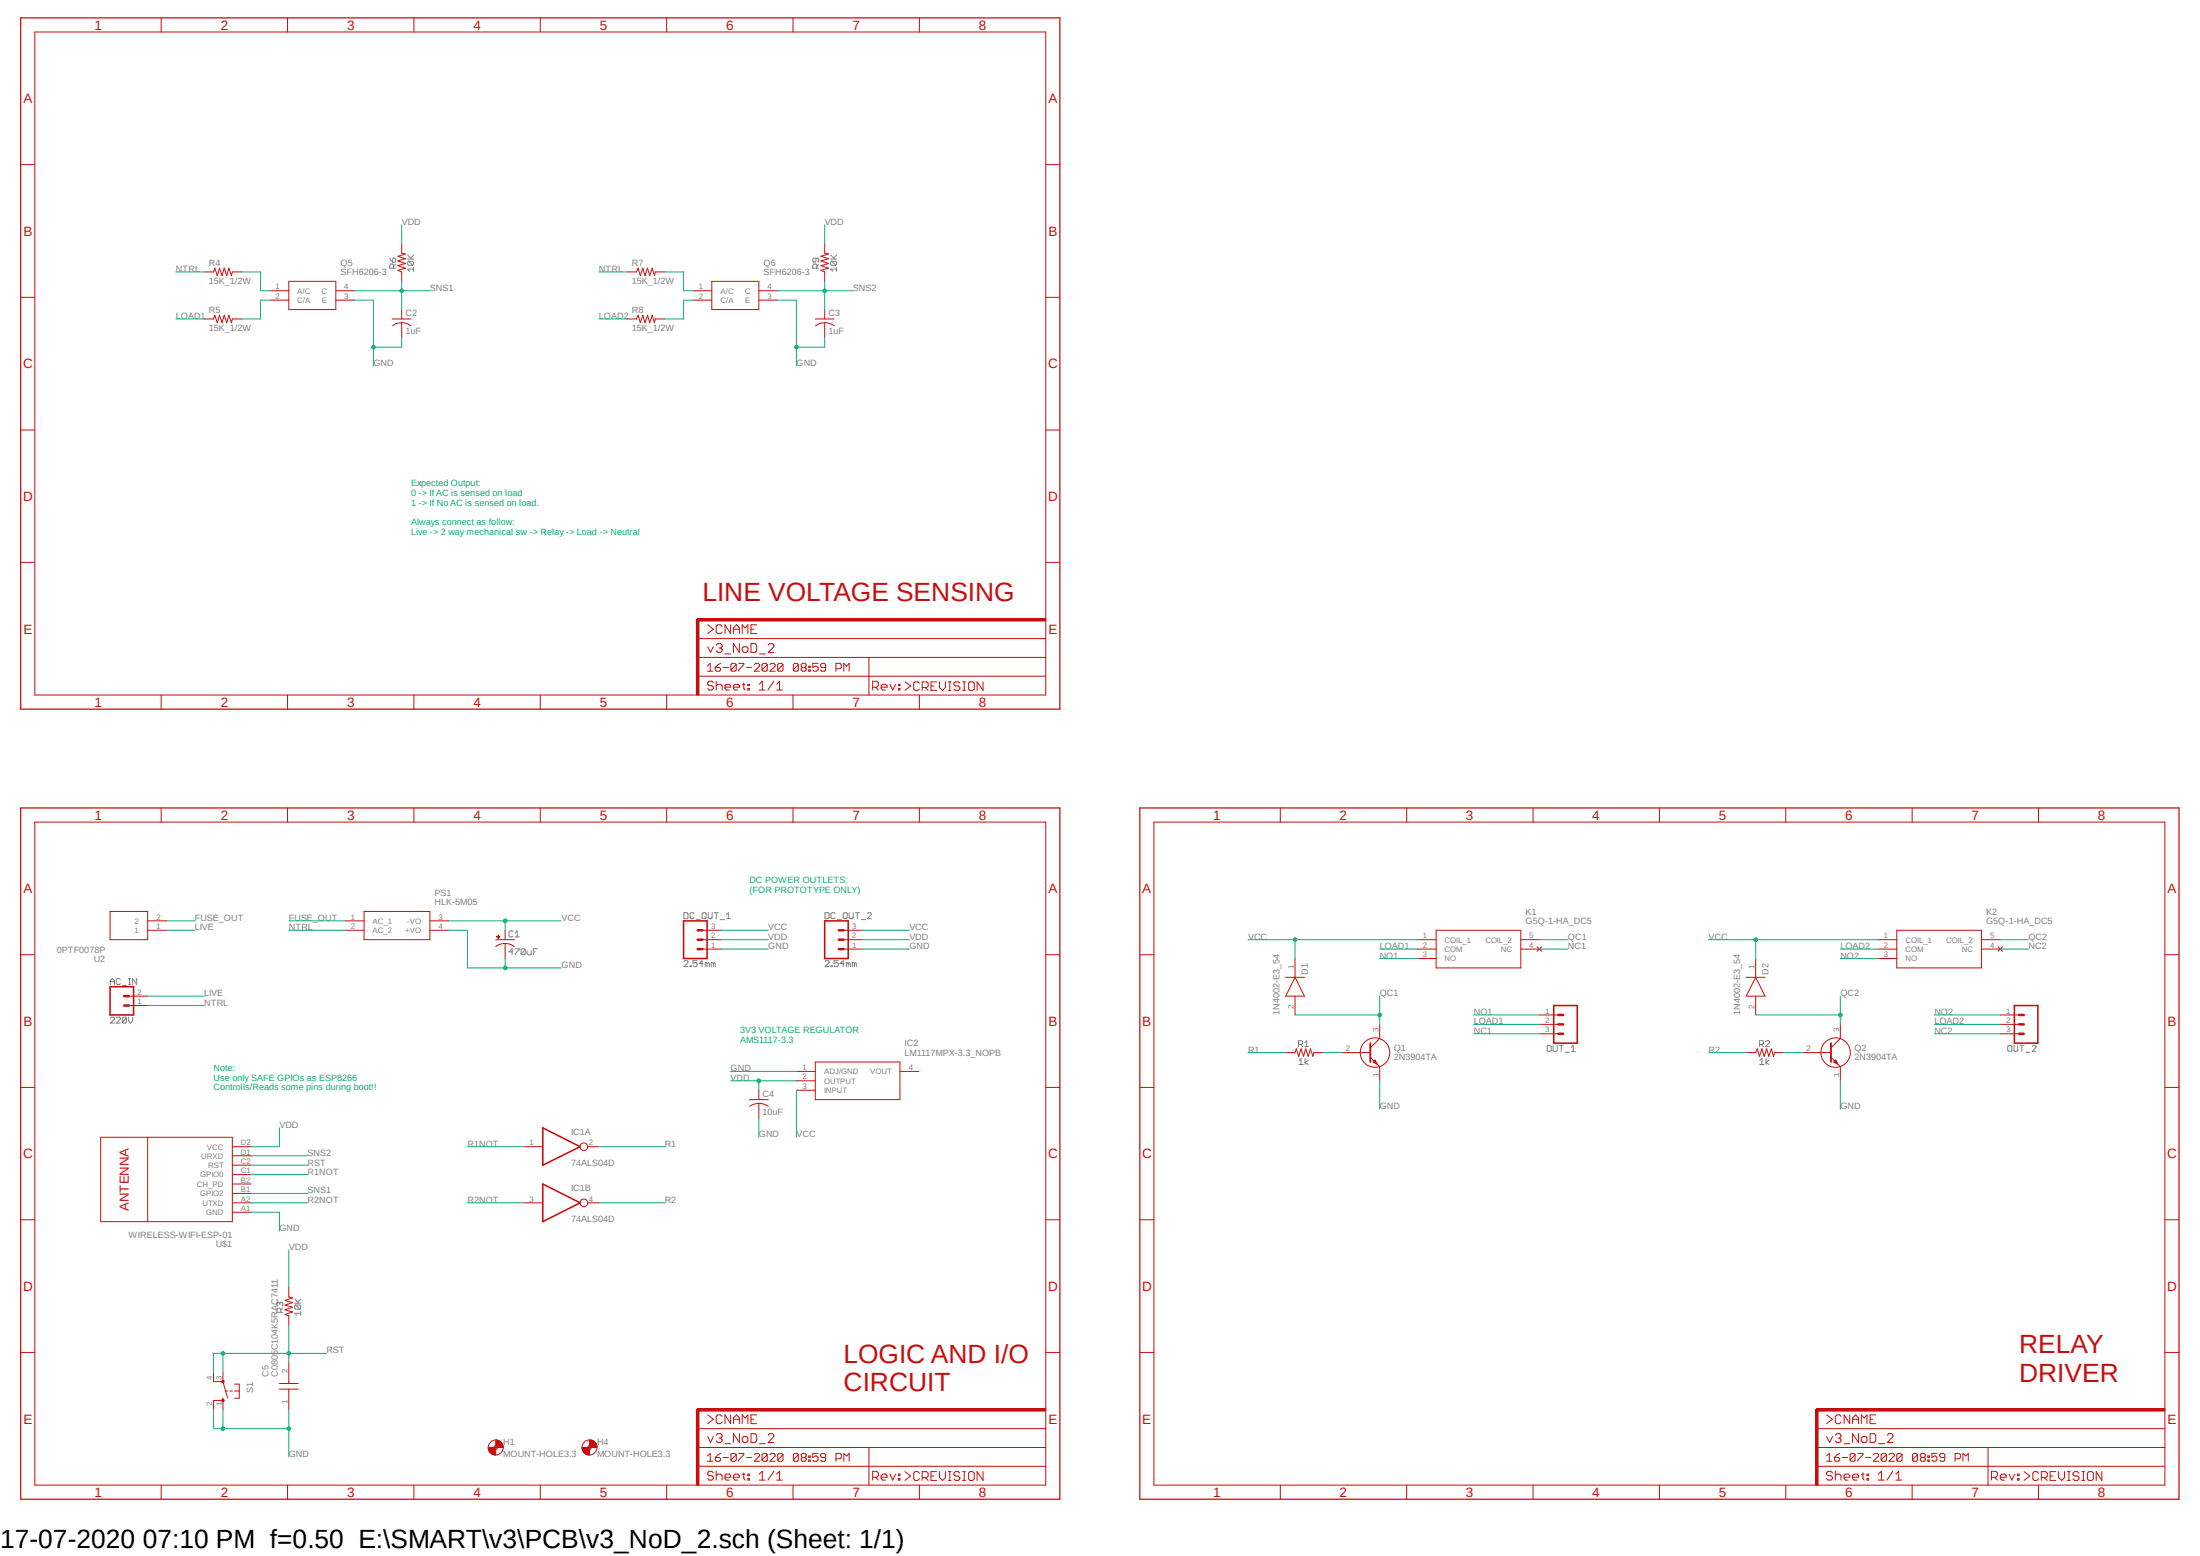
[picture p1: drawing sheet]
<svg xmlns="http://www.w3.org/2000/svg" width="297mm" height="210mm" viewBox="0 0 297 210" stroke-linecap="round" stroke-linejoin="round" font-family="sans-serif">
<path d="M2.6 2.2l291.8 200.4M294.4 2.2l-291.8 200.4" fill="none" stroke="#fff" stroke-width=".14"/>
<g fill="none" stroke="#808080" stroke-width=".14">
<path d="M52.6 34.8l.4 .6M53.1 36.2v-.4l-.1-.2h-.3l-.1 .2v.4h.8M53.1 34.8l.3 .2v.3l-.1 .1h-.3v-.4zM53.4 35.6l-.3 .3M55 35h.8M55 34.4l.5 .6M55.2 35.3h.5l.1 .1v.2l-.1 .2M55.2 35.3l-.2 .1v.2l.2 .2h.5M55.2 35.3l.5 .5M55.8 36.3h-.8l.3 .3M55.8 36.1v.5M55.8 34.4l-.4 .4"/>
<path d="M110.2 34.8v.5l-.2 .1-.3-.1v-.3l.2-.2h.5l.1 .2v.3l-.1 .1M110.3 36.2v-.4l-.1-.2h-.3l-.2 .2v.4h.8M110.5 35.6l-.2 .3M112.1 35h.8M112.1 34.4l.6 .6M112.3 35.3l-.2 .1v.2l.2 .2h.5M112.3 35.3h.5l.1 .1v.2l-.1 .2M112.3 35.3l.5 .5M112.9 36.3h-.8l.3 .3M112.9 36.1v.5M112.9 34.4l-.3 .4M14.9 137.4l.1-.1h.3l.2 .1v.1l-.6 .6h.6"/>
<path d="M14.9 132.9v-.6l.3-.2 .3 .2v.6M14.9 132.5h.6M15.7 137.4l.1-.1h.3l.2 .1v.1l-.6 .6h.6M16.3 132.2l-.2-.1h-.3l-.1 .1v.6l.1 .1h.3l.2-.1M16.5 133h.6M17.1 137.4v.6l-.2 .1h-.2l-.2-.1M17.1 137.4l-.2-.1h-.2l-.2 .1v.6M17.1 137.4l-.6 .6M17.4 137.3v.5l.2 .3 .3-.3v-.5M17.4 132.1h.2M17.4 132.9h.2M17.5 132.1v.8"/>
<path d="M18.5 132.1v.8l-.6-.8v.8M69.3 128.5h-.6l.4-.4v.8M69.3 125.8l-.2-.2h-.2l-.2 .2v.5l.2 .1h.2l.2-.1M69.6 128.1h.5v.1l-.5 .5v.2M69.6 126.4h.5M69.6 125.9l.2-.3v.8M70.9 128.2l-.1-.1h-.3l-.1 .1v.5M70.9 128.2v.5l-.1 .2h-.3l-.1-.2M70.9 128.2l-.5 .5M71.2 128.4v.3l.1 .2h.4v-.5M72 128.5h.3M72.6 128.1h-.6v.8"/>
<path d="M92.3 129.8l.2-.1h.3l.1 .1v.1l-.6 .6h.6M92.3 123.2h.5l.1 .1v.6l-.1 .1h-.5zM93.2 130.3h.1v.2h-.1zM93.7 123.3l-.1-.1h-.3l-.1 .1v.6l.1 .1h.3l.1-.1M94 124.1h.5M94.1 129.7h-.5v.3l.3-.1 .2 .1v.3l-.1 .2h-.3l-.1-.2M94.8 123.3l.1-.1h.3l.1 .1v.6l-.1 .1h-.3l-.1-.1zM94.9 130h-.5l.4-.3v.8M95.5 130l-.3-.1v.6M95.5 130v.5M95.5 130l.1-.1 .2 .1v.5M95.6 123.2v.7l.2 .1h.2l.1-.1v-.7"/>
<path d="M96.3 130l-.3-.1v.6M96.3 130v.5M96.3 130l.1-.1 .2 .1v.5M96.4 123.2h.6M96.7 123.2v.8M97.2 124.1h.6M98.1 124h.5M98.1 123.4l.2-.2v.8M111.4 129.8l.1-.1h.3l.1 .1v.1l-.5 .6h.5M111.4 123.2h.4l.1 .1v.6l-.1 .1h-.4zM112.2 130.3h.2v.2h-.2zM112.7 123.3l-.1-.1h-.2l-.2 .1v.6l.2 .1h.2l.1-.1"/>
<path d="M113 124.1h.6M113.2 129.7h-.6v.3l.3-.1 .3 .1v.3l-.2 .2h-.3l-.1-.2M113.8 123.3l.2-.1h.3l.1 .1v.6l-.1 .1h-.3l-.2-.1zM114 130h-.6l.4-.3v.8M114.5 130l-.2-.1v.6M114.5 130v.5M114.5 130l.1-.1 .2 .1v.5M114.6 123.2v.7l.2 .1h.3l.1-.1v-.7M115.4 130l-.3-.1v.6M115.4 130v.5M115.4 130l.1-.1 .1 .1v.5M115.5 123.2h.5"/>
<path d="M115.7 123.2v.8M116.3 124.1h.5M117.1 123.3l.2-.1h.2l.1 .1v.1l-.5 .6h.5M175.3 141h.4l.2-.2v-.2l-.2-.1h-.4v.8M175.4 143.1l.2-.2v.8M175.4 143.7h.5M175.6 141l.3 .3M176.1 140.7l.3-.2v.8M176.1 141.3h.6M176.2 142.9v.8M176.6 143.1l-.4 .3 .4 .3M209 141.1h.3l.1 .1v.6l-.1 .1h-.3l-.1-.1v-.6z"/>
<path d="M209.7 141.1v.7l.1 .1h.3l.1-.1v-.7M210.5 141.1h.5M210.8 141.1v.8M211.3 142h.6M212.1 141.9h.6M212.1 141.4l.3-.3v.8M237.5 141h.4l.2-.2v-.2l-.2-.1h-.4v.8M237.6 143.7h.5M237.6 143.1l.3-.2v.8M237.8 141l.3 .3M238.3 140.6l.2-.1h.3l.1 .1v.1l-.6 .6h.6M238.4 142.9v.8"/>
<path d="M238.8 143.1l-.4 .3 .4 .3M271.1 141.2l.1-.1h.3l.1 .1v.6l-.1 .1h-.3l-.1-.1zM271.9 141.1v.7l.1 .1h.3l.1-.1v-.7M272.7 141.1h.6M273 141.1v.8M273.5 142h.6M274.4 141.2l.1-.1h.2l.2 .1v.2l-.5 .5h.5M37.8 175.9l-.2-.1-.2 .1v.2l.1 .2M37.8 175.9l.1-.1 .3 .1v.2l-.1 .2M37.8 175.9v.1M37.9 177.1v-.4l-.1-.1h-.3l-.1 .1v.4h.8M38.2 176.6l-.3 .2"/>
<path d="M39.8 175.9h.8M39.8 175.3l.5 .6M39.9 176.1h.6l.1 .2v.3l-.1 .1M39.9 176.1l-.1 .2v.3l.1 .1h.6M39.9 176.1l.6 .6M40.6 177.2h-.8l.2 .3M40.6 177v.5M40.6 175.3l-.4 .5"/>
</g>
<path d="M14.9 133.2h3.1v3.8h-3.1z" fill="none" stroke="#c90d0c" stroke-width=".21"/>
<path d="M141.2 83.7h-47v10.1M16.8 134.5h.6M16.8 135.7h.6M141.2 190.3h-47v10.1M292.3 190.3h-47v10.1" fill="none" stroke="#c90d0c" stroke-width=".34"/>
<g fill="none" stroke="#c90d0c" stroke-width=".14">
<path d="M4.7 4.3h136.5v89.5h-136.5zM21.8 2.4v1.9M38.8 2.4v1.9M55.9 2.4v1.9M72.9 2.4v1.9M90 2.4v1.9M107.1 2.4v1.9M124.1 2.4v1.9M2.8 22.2h1.9M141.2 22.2h1.9M2.8 40.1h1.9M2.8 58h1.9"/>
<path d="M141.2 40.1h1.9M141.2 58h1.9M2.8 75.9h1.9M141.2 75.9h1.9M21.8 93.8v1.9M38.8 93.8v1.9M55.9 93.8v1.9M72.9 93.8v1.9M90 93.8v1.9M94 83.7h.4v10.1h-.4zM94.2 83.5h47v.3h-47zM94.2 91.3h47"/>
<path d="M94.2 88.7h47M94.2 86.2h47M95.5 89.9l.4-.4v1.1M95.5 90.6h.7M95.5 84.3l.8 .6-.8 .6M95.5 87.3l.4 .8 .4-.8M96.3 92.2l-.2-.3h-.4l-.2 .3v.2l.2 .1h.4l.2 .3v.1l-.2 .2h-.4l-.2-.2M96.6 90.1h.5l.2 .2v.1l-.2 .2h-.4l-.1-.2zM96.7 91.9v1.2M96.7 87.1l.2-.2h.4l.2 .2v.2l-.2 .2M96.7 92.5l.2-.1h.4l.2 .1v.6M97.1 87.5h.2"/>
<path d="M97.3 87.5l.2 .2v.1l-.2 .3h-.4l-.2-.3M97.3 89.5l-.4 .2-.3 .4M97.5 84.5l-.2-.2h-.4l-.2 .2v.8l.2 .2h.4l.2-.2M97.6 90.1h.7M97.9 92.8h.7v-.3l-.1-.1h-.5l-.1 .1v.4l.1 .2h.5M97.9 88.3h.7M98.6 84.3v1.2l-.7-1.2v1.2M99 85.5v-.7l.4-.5 .4 .5v.7M99 92.8h.8v-.3l-.2-.1h-.4l-.2 .1v.4l.2 .2h.4M99 84.9h.8M99.4 89.7l-.2-.2h-.4l-.1 .2v.7M99.4 89.7v.7l-.2 .2h-.4l-.1-.2"/>
<path d="M99.4 89.7l-.7 .7M99.7 89.5h.7v.2l-.7 .7v.2M99.8 86.9v1.2l-.8-1.2v1.2M100.2 85.5v-1.2l.4 .5 .4-.5v1.2M100.2 87.5l.2-.2h.4l.2 .2v.3l-.2 .3h-.4l-.2-.3zM100.2 92.4h.4M100.4 92.2v.7l.2 .2M100.8 90.1h.7M101 92.4h.2v.1h-.2zM101 92.9h.2v.2h-.2zM101.4 86.9h.5l.3 .2v.7l-.3 .3h-.5zM101.4 84.9h.4"/>
<path d="M101.9 89.7l.1-.2h.4l.1 .2v.2l-.6 .7h.6M102.2 84.3h-.8v1.2h.8M102.5 92.4l.4-.5v1.2M102.5 93.1h.8M102.5 88.3h.8M103.6 89.7l-.2-.2h-.3l-.2 .2v.7M103.6 89.7v.7l-.2 .2h-.3l-.2-.2M103.6 89.7l-.7 .7M103.7 87.1l.2-.2h.4l.2 .2v.2l-.8 .8h.8M103.9 89.7l.2-.2h.4l.1 .2v.2l-.7 .7h.7M104.5 91.9l-.8 1.2M104.9 92.4l.3-.5v1.2"/>
<path d="M104.9 93.1h.7M105.7 89.7l-.2-.2h-.3l-.2 .2v.7M105.7 89.7v.7l-.2 .2h-.3l-.2-.2M105.7 89.7l-.7 .7M107.1 93.8v1.9M107.8 89.7l-.2-.2h-.3l-.2 .2v.7M107.8 89.7v.7l-.2 .2h-.3l-.2-.2M107.8 89.7l-.7 .7M108.3 90.1l-.1-.2v-.2l.1-.2h.4l.1 .2v.2l-.1 .2M108.3 90.1l-.1 .2v.1l.1 .2h.4l.1-.2v-.1l-.1-.2M108.3 90.1h.4M109.2 89.9h.2v.2h-.2z"/>
<path d="M109.2 90.4h.2v.2h-.2zM110.4 89.5h-.7v.6l.4-.2h.1l.2 .2v.3l-.2 .2h-.3l-.2-.2M111.5 90.1h-.5l-.2-.2v-.2l.2-.2h.3l.2 .2v.7l-.2 .2h-.3l-.2-.2M112.9 90.3h.5l.2-.2v-.4l-.2-.2h-.5v1.1M113.9 90.6v-1.1l.4 .4 .3-.4v1.1M117.3 88.7v5.2M117.8 92.8h.6l.2-.3v-.3l-.2-.3h-.6v1.2M118.2 92.8l.4 .3M119 92.8h.8v-.3l-.3-.1h-.3l-.2 .1v.4l.2 .2h.3M120.1 92.4l.4 .7 .4-.7M121.3 92.4h.2v.1h-.2zM121.3 92.9h.2v.2h-.2z"/>
<path d="M122.2 92l.7 .6-.7 .6M124.1 92.2l-.2-.2h-.4l-.1 .2v.8l.1 .2h.4l.2-.2M124.1 93.8v1.9M124.5 92.8h.6l.2-.2v-.4l-.2-.2h-.6v1.2M124.9 92.8l.4 .4M125.7 92.6h.4M126.4 92h-.7v1.2h.7M126.8 92v.8l.5 .4 .3-.4v-.8M128 92h.4M128 93.2h.4M128.2 92v1.2M129.6 92.2l-.2-.2h-.4l-.2 .2v.2l.2 .2h.4l.2 .2v.2l-.2 .2h-.4l-.2-.2"/>
<path d="M130 92h.3M130 93.2h.3M130.2 92v1.2M130.8 92.2l.1-.2h.4l.2 .2v.8l-.2 .2h-.4l-.1-.2zM132.7 92v1.2l-.8-1.2v1.2M4.7 111h136.5v89.4h-136.5zM21.8 109.1v1.9M38.8 109.1v1.9M55.9 109.1v1.9M72.9 109.1v1.9M90 109.1v1.9M107.1 109.1v1.9"/>
<path d="M124.1 109.1v1.9M155.8 111h136.5v89.4h-136.5zM172.8 109.1v1.9M189.9 109.1v1.9M207 109.1v1.9M224 109.1v1.9M241.1 109.1v1.9M258.1 109.1v1.9M275.2 109.1v1.9M2.8 128.9h1.9M17.4 135.7h2.5M17.4 134.5h2.5"/>
<path d="M141.2 128.9h1.9M153.9 128.9h1.9M292.3 128.9h1.9M2.8 146.8h1.9M141.2 146.8h1.9M153.9 146.8h1.9M292.3 146.8h1.9M2.8 164.6h1.9M141.2 164.6h1.9M153.9 164.6h1.9M292.3 164.6h1.9M2.8 182.5h1.9"/>
<path d="M94 190.3h.4v10.1h-.4zM94.2 190.1h47v.4h-47zM94.2 197.9h47M94.2 195.4h47M94.2 192.8h47M95.5 196.5l.4-.3v1M95.5 197.2h.7M95.5 191l.8 .6-.8 .6M95.5 193.9l.4 .8 .4-.8M96.3 198.8l-.2-.2h-.4l-.2 .2v.2l.2 .2h.4l.2 .2v.2l-.2 .2h-.4l-.2-.2M96.6 196.7h.5l.2 .2v.2l-.2 .1h-.4l-.1-.1zM96.7 199.2l.2-.2h.4l.2 .2v.6"/>
<path d="M96.7 198.6v1.2M96.7 193.7l.2-.2h.4l.2 .2v.2l-.2 .2M97.1 194.1h.2M97.3 194.1l.2 .2v.2l-.2 .2h-.4l-.2-.2M97.3 196.2l-.4 .1-.3 .4M97.5 191.2l-.2-.2h-.4l-.2 .2v.7l.2 .3h.4l.2-.3M97.6 196.7h.7M97.9 199.4h.7v-.2l-.1-.2h-.5l-.1 .2v.4l.1 .2h.5M97.9 194.9h.7M98.6 191v1.2l-.7-1.2v1.2M99 199.4h.8v-.2l-.2-.2h-.4l-.2 .2v.4l.2 .2h.4M99 192.2v-.8l.4-.4 .4 .4v.8"/>
<path d="M99 191.6h.8M99.4 196.3v.8l-.2 .1h-.4l-.1-.1M99.4 196.3l-.2-.1h-.4l-.1 .1v.8M99.4 196.3l-.7 .8M99.7 196.2h.7v.1l-.7 .8v.1M99.8 193.5v1.2l-.8-1.2v1.2M100.2 199h.4M100.2 192.2v-1.2l.4 .4 .4-.4v1.2M100.2 194.1l.2-.2h.4l.2 .2v.4l-.2 .2h-.4l-.2-.2zM100.4 198.8v.8l.2 .2M100.8 196.7h.7M101 199h.2v.2h-.2z"/>
<path d="M101 199.6h.2v.2h-.2zM101.4 191.6h.4M101.4 193.5h.5l.3 .2v.8l-.3 .2h-.5zM101.9 196.3l.1-.1h.4l.1 .1v.2l-.6 .7h.6M102.2 191h-.8v1.2h.8M102.5 199.8h.8M102.5 199l.4-.4v1.2M102.5 194.9h.8M103.6 196.3v.8l-.2 .1h-.3l-.2-.1M103.6 196.3l-.2-.1h-.3l-.2 .1v.8M103.6 196.3l-.7 .8M103.7 193.7l.2-.2h.4l.2 .2v.2l-.8 .8h.8"/>
<path d="M103.9 196.3l.2-.1h.4l.1 .1v.2l-.7 .7h.7M104.5 198.6l-.8 1.2M104.9 199.8h.7M104.9 199l.3-.4v1.2M105.7 196.3v.8l-.2 .1h-.3l-.2-.1M105.7 196.3l-.2-.1h-.3l-.2 .1v.8M105.7 196.3l-.7 .8M107.8 196.3v.8l-.2 .1h-.3l-.2-.1M107.8 196.3l-.2-.1h-.3l-.2 .1v.8M107.8 196.3l-.7 .8M108.3 196.7l-.1 .2v.2l.1 .1h.4l.1-.1v-.2l-.1-.2M108.3 196.7h.4"/>
<path d="M108.3 196.7l-.1-.2v-.2l.1-.1h.4l.1 .1v.2l-.1 .2M109.2 197.1h.2v.1h-.2zM109.2 196.5h.2v.2h-.2zM110.4 196.2h-.7v.5l.4-.2h.1l.2 .2v.4l-.2 .1h-.3l-.2-.1M111.5 196.7h-.5l-.2-.2v-.2l.2-.1h.3l.2 .1v.8l-.2 .1h-.3l-.2-.1M112.9 196.9h.5l.2-.2v-.4l-.2-.1h-.5v1M113.9 197.2v-1l.4 .3 .3-.3v1M117.3 195.4v5.1M117.8 199.4h.6l.2-.2v-.4l-.2-.2h-.6v1.2M118.2 199.4l.4 .4M119 199.4h.8v-.2l-.3-.2h-.3l-.2 .2v.4l.2 .2h.3M120.1 199l.4 .8 .4-.8"/>
<path d="M121.3 199h.2v.2h-.2zM121.3 199.6h.2v.2h-.2zM122.2 198.6l.7 .6-.7 .6M124.1 198.8l-.2-.2h-.4l-.1 .2v.8l.1 .2h.4l.2-.2M124.5 199.4h.6l.2-.2v-.4l-.2-.2h-.6v1.2M124.9 199.4l.4 .4M125.7 199.2h.4M126.4 198.6h-.7v1.2h.7M126.8 198.6v.8l.5 .4 .3-.4v-.8M128 198.6h.4M128 199.8h.4M128.2 198.6v1.2"/>
<path d="M129.6 198.8l-.2-.2h-.4l-.2 .2v.3l.2 .1h.4l.2 .2v.2l-.2 .2h-.4l-.2-.2M130 198.6h.3M130 199.8h.3M130.2 198.6v1.2M130.9 198.6h.4l.2 .2v.8l-.2 .2h-.4l-.1-.2v-.8zM132.7 198.6v1.2l-.8-1.2v1.2M141.2 182.5h1.9M153.9 182.5h1.9M245.1 190.3h.3v10.1h-.3zM245.3 190.1h47v.4h-47zM245.3 197.9h47M245.3 195.4h47"/>
<path d="M245.3 192.8h47M246.6 197.2h.7M246.6 191l.8 .6-.8 .6M246.6 193.9l.4 .8 .4-.8M246.6 196.5l.4-.3v1M247.4 198.8l-.2-.2h-.4l-.2 .2v.2l.2 .2h.4l.2 .2v.2l-.2 .2h-.4l-.2-.2M247.6 196.7h.6l.2 .2v.2l-.2 .1h-.4l-.2-.1zM247.8 199.2l.2-.2h.4l.1 .2v.6M247.8 193.7l.2-.2h.4l.1 .2v.2l-.1 .2M247.8 198.6v1.2M248.2 194.1h.2M248.4 194.1l.1 .2v.2l-.1 .2h-.4l-.2-.2"/>
<path d="M248.4 196.2l-.4 .1-.4 .4M248.5 191.2l-.1-.2h-.4l-.2 .2v.7l.2 .3h.4l.1-.3M248.7 196.7h.7M249 199.4h.7v-.2l-.2-.2h-.4l-.1 .2v.4l.1 .2h.4M249 194.9h.7M249.7 191v1.2l-.7-1.2v1.2M250.1 199.4h.8v-.2l-.2-.2h-.4l-.2 .2v.4l.2 .2h.4M250.1 191.6h.8M250.1 192.2v-.8l.4-.4 .4 .4v.8M250.4 196.3v.8l-.1 .1h-.4l-.1-.1M250.4 196.3l-.1-.1h-.4l-.1 .1v.8M250.4 196.3l-.6 .8"/>
<path d="M250.8 196.2h.7v.1l-.7 .8v.1M250.9 193.5v1.2l-.8-1.2v1.2M251.3 199h.4M251.3 194.1l.2-.2h.4l.2 .2v.4l-.2 .2h-.4l-.2-.2zM251.3 192.2v-1.2l.4 .4 .4-.4v1.2M251.5 198.8v.8l.2 .2M251.9 196.7h.7M252.1 199h.2v.2h-.2zM252.1 199.6h.2v.2h-.2zM252.5 191.6h.4M252.5 193.5h.5l.2 .2v.8l-.2 .2h-.5zM252.9 196.3l.2-.1h.3l.2 .1v.2l-.7 .7h.7"/>
<path d="M253.2 191h-.7v1.2h.7M253.6 199.8h.8M253.6 199l.4-.4v1.2M253.6 194.9h.8M254.7 196.3v.8l-.2 .1h-.4l-.1-.1M254.7 196.3l-.2-.1h-.4l-.1 .1v.8M254.7 196.3l-.7 .8M254.8 193.7l.2-.2h.4l.2 .2v.2l-.8 .8h.8M255 196.3l.2-.1h.4l.1 .1v.2l-.7 .7h.7M255.5 198.6l-.7 1.2M255.9 199.8h.8M255.9 199l.4-.4v1.2"/>
<path d="M256.8 196.3v.8l-.2 .1h-.4l-.1-.1M256.8 196.3l-.2-.1h-.4l-.1 .1v.8M256.8 196.3l-.7 .8M258.9 196.3v.8l-.2 .1h-.3l-.2-.1M258.9 196.3l-.2-.1h-.3l-.2 .1v.8M258.9 196.3l-.7 .8M259.4 196.7l-.2 .2v.2l.2 .1h.4l.1-.1v-.2l-.1-.2M259.4 196.7h.4M259.4 196.7l-.2-.2v-.2l.2-.1h.4l.1 .1v.2l-.1 .2M260.3 197.1h.2v.1h-.2zM260.3 196.5h.2v.2h-.2zM261.5 196.2h-.7v.5l.4-.2h.1l.2 .2v.4l-.2 .1h-.3l-.2-.1"/>
<path d="M262.6 196.7h-.6l-.1-.2v-.2l.1-.1h.4l.2 .1v.8l-.2 .1h-.4l-.1-.1M263.9 196.9h.6l.2-.2v-.4l-.2-.1h-.6v1M265 197.2v-1l.4 .3 .3-.3v1M268.4 195.4v5.1M268.9 199.4h.6l.2-.2v-.4l-.2-.2h-.6v1.2M269.3 199.4l.4 .4M270 199.4h.8v-.2l-.2-.2h-.3l-.3 .2v.4l.3 .2h.3M271.2 199l.4 .8 .4-.8M272.4 199h.2v.2h-.2zM272.4 199.6h.2v.2h-.2zM273.3 198.6l.7 .6-.7 .6M275.2 198.8l-.2-.2h-.4l-.2 .2v.8l.2 .2h.4l.2-.2"/>
<path d="M275.6 199.4h.6l.2-.2v-.4l-.2-.2h-.6v1.2M276 199.4l.4 .4M276.8 199.2h.4M277.5 198.6h-.7v1.2h.7M277.9 198.6v.8l.4 .4 .4-.4v-.8M279.1 198.6h.4M279.1 199.8h.4M279.3 198.6v1.2M280.7 198.8l-.2-.2h-.4l-.2 .2v.3l.2 .1h.4l.2 .2v.2l-.2 .2h-.4l-.2-.2M281.1 198.6h.3M281.1 199.8h.3M281.3 198.6v1.2"/>
<path d="M282 198.6h.4l.2 .2v.8l-.2 .2h-.4l-.2-.2v-.8zM283.8 198.6v1.2l-.8-1.2v1.2M292.3 182.5h1.9M21.8 200.4v2M38.8 200.4v2M55.9 200.4v2M72.9 200.4v2M90 200.4v2M107.1 200.4v2M124.1 200.4v2M172.8 200.4v2M189.9 200.4v2"/>
<path d="M207 200.4v2M224 200.4v2M241.1 200.4v2M258.1 200.4v2M275.2 200.4v2"/>
</g>
<path d="M2.8 2.4h140.3v93.3h-140.3zM2.8 109.1h140.3v93.3h-140.3zM153.9 109.1h140.3v93.3h-140.3z" fill="none" stroke="#c90d0c" stroke-width=".17"/>
<path d="M66.9 194.4a1.01 1.01 0 0 1 1 1h-.7l-.3-.3z" fill-rule="evenodd" fill="#c90d0c"/>
<path d="M66.9 194.4a1.01 1.01 0 0 1 1 1h-.7l-.3-.3z" fill="none" stroke="#c90d0c" stroke-width=".14"/>
<path d="M65.9 195.4h.8v.1l.2 .1v.8a.95 .95 0 0 1-1-1z" fill-rule="evenodd" fill="#c90d0c"/>
<g fill="none" stroke="#c90d0c" stroke-width=".14">
<path d="M65.9 195.4h.8v.1l.2 .1v.8a.95 .95 0 0 1-1-1zM66.7 195.4h.5M66.9 195.1v.5"/>
<circle cx="66.9" cy="195.4" r="1.01"/>
<circle cx="66.9" cy="195.4" r=".25"/>
</g>
<path d="M79.6 194.4a.95 .95 0 0 1 1 1h-.8v-.2l-.2-.1z" fill-rule="evenodd" fill="#c90d0c"/>
<path d="M79.6 194.4a.95 .95 0 0 1 1 1h-.8v-.2l-.2-.1z" fill="none" stroke="#c90d0c" stroke-width=".14"/>
<path d="M78.6 195.4h.7l.3 .2v.8a1.01 1.01 0 0 1-1-1z" fill-rule="evenodd" fill="#c90d0c"/>
<g fill="none" stroke="#c90d0c" stroke-width=".14">
<path d="M14.9 123h5v3.8h-5zM19.9 124.3h2.6M19.9 125.6h2.6M46.6 124.3h2.5M46.6 125.6h2.5M49.1 123h8.9v3.8h-8.9zM58 124.3h2.6M58 125.6h2.6M66.9 126.8h2.6M68.2 127.3l.8 .2 .4 .3M68.2 127.3l-.9 .2-.4 .3M68.2 127.3v.8"/>
<path d="M78.6 195.4h.7l.3 .2v.8a1.01 1.01 0 0 1-1-1zM79.3 195.4h.5M79.6 195.1v.5"/>
<circle cx="79.6" cy="195.4" r="1.01"/>
<circle cx="79.6" cy="195.4" r=".25"/>
</g>
<path d="M67.1 126.4h.4v.1h-.4z" fill-rule="evenodd" fill="#c90d0c"/>
<path d="M67.1 126.4h.4v.1h-.4z" fill="none" stroke="#c90d0c" stroke-width=".14"/>
<path d="M67.2 126.2h.1v.5h-.1z" fill-rule="evenodd" fill="#c90d0c"/>
<g fill="none" stroke="#c90d0c" stroke-width=".14">
<path d="M27.6 36.7h1.2l.2-.5 .3 1 .3-1 .4 1 .3-1 .3 1 .3-1 .3 1 .2-.5h1.2M36.4 39.2h2.6M39 38h6.3v3.8h-6.3zM45.3 39.2h2.6M54.2 32.9v1.3l.5 .1-1 .3 1 .3-1 .3 1 .4-1 .3 1 .3-1 .3 .5 .2v1.3M84.7 36.7h1.2l.2-.5 .3 1 .4-1 .3 1 .3-1 .3 1 .4-1 .2 1 .2-.5h1.2M93.6 39.2h2.5M96.1 38h6.3v3.8h-6.3zM102.4 39.2h2.6M111.3 32.9v1.3l.5 .1-1 .3 1 .3-1 .3 1 .4-1 .3 1 .3-1 .3 .5 .2v1.3M27.6 43.1h1.2l.2-.6 .3 1.1 .3-1.1 .4 1.1 .3-1.1 .3 1.1 .3-1.1 .3 1.1 .2-.5h1.2M36.4 40.5h2.6"/>
<path d="M45.3 40.5h2.6M53 43.1h2.5M53 44l.3-.3 .9-.1v2M54.2 43.5l.9 .2 .4 .3M54.2 41.8v1.3M84.7 43.1h1.2l.2-.6 .3 1.1 .4-1.1 .3 1.1 .3-1.1 .3 1.1 .4-1.1 .2 1.1 .2-.5h1.2M93.6 40.5h2.5M102.4 40.5h2.6M110.1 43.1h2.5M110.1 44l.4-.3 .8-.1v2M111.3 43.5l.9 .2 .4 .3M111.3 41.8v1.3"/>
<path d="M67.2 126.2h.1v.5h-.1zM68.2 125.6v1.2M68.2 128.1v1.3M94.8 128.1h2.6M94.8 126.8h2.6M94.8 125.6h2.6M113.9 128.1h2.5M113.9 126.8h2.5M113.9 125.6h2.5M173.6 131.9h2.5M174.8 131.9l1.3 2.6h-2.5zM174.8 129.4v2.5"/>
<path d="M174.8 134.5v2.5M186.3 138.3v1.9l-1.3 1.2M191.3 128.1h2.6M191.3 126.8h2.6M191.3 129.4h2.6M193.9 125.6h11.4v5h-11.4zM205.3 128.1h2.6M205.3 126.8h2.6M207.5 127.8l.7 .6M207.9 137h2.5M207.9 138.3h2.5M207.9 139.5h2.5"/>
<path d="M208.2 127.8l-.7 .6M235.8 131.9h2.5M237 131.9l1.3 2.6h-2.5zM237 129.4v2.5M237 134.5v2.5M248.5 138.3v1.9l-1.3 1.2M253.5 128.1h2.6M253.5 126.8h2.6M253.5 129.4h2.6M256.1 125.6h11.4v5h-11.4zM267.5 128.1h2.5M267.5 126.8h2.5"/>
<path d="M269.7 127.8l.6 .6M270 137h2.6M270 138.3h2.6M270 139.5h2.6M270.3 127.8l-.6 .6M13.6 153.5h17.8v11.4h-17.8zM19.9 153.5v11.4M31.4 159.8h2.5M31.4 158.5h2.5M31.4 157.3h2.5M31.4 156h2.5M31.4 154.8h2.5"/>
<path d="M70.7 154.8h2.6M79.3 154.8h1.6M101.2 148.4h2.5M101.2 149.3l.4-.2 .8-.2v2.1M102.4 148.9l.9 .2 .4 .2M102.4 147.2v1.2M107.5 144.6h2.6M107.5 145.9h2.6M107.5 147.2h2.6M110.1 143.3h11.4v5.1h-11.4zM121.5 144.6h2.5M173.6 142.1h1.2l.2-.5 .3 1 .3-1 .4 1 .3-1 .3 1 .3-1 .3 1 .2-.5h1.2"/>
<path d="M181.2 142.1h3.8M185 142.7l1.3 1.3v1.9M185.4 143.3h.4M185.4 143.3h.3M185.5 143.4h.3M185.5 143.2h.2M185.5 143.1h.1M185.6 143.1l.3 .5-.5-.3zM185.6 143.5h.2M185.8 143.5h.1M235.8 142.1h1.2l.2-.5 .3 1 .4-1 .3 1 .3-1 .3 1 .3-1 .3 1 .2-.5h1.2M243.4 142.1h3.8"/>
<path d="M247.2 142.7l1.3 1.3v1.9M247.6 143.3h.3M247.7 143.4h.3M247.7 143.2h.2M247.8 143.1h.1M247.8 143.5h.2M247.8 143.1l.3 .5-.5-.3zM247.9 143.5h.1M31.4 163.6h2.5M31.4 162.3h2.5M31.4 161.1h2.5M70.7 162.3h2.6"/>
<path d="M79.3 162.3h1.6M28.8 186.5h1.3l.6 2.2M30.1 188.7v.3h-1.3M30.4 187.7h.3M31 187.7h.4M31.7 186.8h.6v1.9h-.6M31.7 187.7h.6"/>
<circle cx="78.8" cy="154.8" r=".51"/>
<circle cx="185.6" cy="142.1" r="1.99"/>
<circle cx="247.8" cy="142.1" r="1.99"/>
<circle cx="78.8" cy="162.3" r=".51"/>
</g>
<path d="M92.3 124.3h3.2v5.1h-3.2zM111.3 124.3h3.2v5.1h-3.2zM209.8 135.7h3.1v5.1h-3.1zM271.9 135.7h3.2v5.1h-3.2zM73.3 152.2l5 2.6-5 2.5zM73.3 159.8l5 2.5-5 2.6z" fill="none" stroke="#c90d0c" stroke-width=".21"/>
<path d="M94.2 125.6h.6M94.2 126.8h.6M94.2 128.1h.6M113.2 125.6h.7M113.2 126.8h.7M113.2 128.1h.7M210.4 139.5h.6M210.4 138.3h.6M210.4 137h.6M272.6 139.5h.6M272.6 138.3h.6M272.6 137h.6" fill="none" stroke="#c90d0c" stroke-width=".34"/>
<path d="M185 140.8v2.5M247.2 140.8v2.5" fill="none" stroke="#c90d0c" stroke-width=".25"/>
<circle cx="30.1" cy="186.5" r=".17" fill="#c90d0c"/>
<circle cx="30.1" cy="186.5" r=".17" fill="none" stroke="#c90d0c" stroke-width=".14"/>
<circle cx="30.1" cy="189" r=".17" fill="#c90d0c"/>
<g fill="none" stroke="#c90d0c" stroke-width=".14">
<path d="M39 173.8v1.2l.5 .2-1 .3 1 .3-1 .3 1 .3-1 .4 1 .3-1 .3 .5 .2v1.3M28.8 185.2v1.3M28.8 189v1.3M30.1 185.2v1.3M30.1 189v1.3M37.7 187.5h2.6M37.7 186.7h2.6M39 183.9v2.8M39 187.5v2.8"/>
<circle cx="30.1" cy="189" r=".17"/>
</g>
<path d="M19.9 134.5h7.7M22.5 125.6h3.8M60.6 125.6h2.5v5h12.7M68.2 129.4v1.2" fill="none" stroke="#0dab76" stroke-width=".14"/>
<circle cx="68.2" cy="130.6" r=".25" fill="#0dab76"/>
<g fill="none" stroke="#0dab76" stroke-width=".14">
<path d="M47.9 40.5h2.5v8.9M54.2 45.6v1.3h-3.8M97.4 128.1h6.3M116.4 128.1h6.4M186.3 145.9v3.8M248.5 145.9v3.8"/>
<circle cx="68.2" cy="130.6" r=".25"/>
</g>
<circle cx="50.4" cy="46.9" r=".25" fill="#0dab76"/>
<g fill="none" stroke="#0dab76" stroke-width=".14">
<path d="M105 40.5h2.5v8.9M111.3 45.6v1.3h-3.8"/>
<circle cx="50.4" cy="46.9" r=".25"/>
</g>
<circle cx="107.5" cy="46.9" r=".25" fill="#0dab76"/>
<g fill="none" stroke="#0dab76" stroke-width=".14">
<path d="M98.6 144.6h8.9M102.4 151v2.5M33.9 163.6h3.8v2.6M30.1 190.3v2.5h8.9M39 190.3v6.3"/>
<circle cx="107.5" cy="46.9" r=".25"/>
</g>
<circle cx="39" cy="192.8" r=".25" fill="#0dab76"/>
<g fill="none" stroke="#0dab76" stroke-width=".14">
<path d="M28.8 190.3v2.5h1.3"/>
<circle cx="39" cy="192.8" r=".25"/>
</g>
<circle cx="30.1" cy="192.8" r=".25" fill="#0dab76"/>
<g fill="none" stroke="#0dab76" stroke-width=".14">
<path d="M60.6 124.3h15.2M68.2 124.3v1.3"/>
<circle cx="30.1" cy="192.8" r=".25"/>
</g>
<circle cx="68.2" cy="124.3" r=".25" fill="#0dab76"/>
<g fill="none" stroke="#0dab76" stroke-width=".14">
<path d="M97.4 125.6h6.3M116.4 125.6h6.4M168.5 126.8h22.8M174.8 126.8v2.6"/>
<circle cx="68.2" cy="124.3" r=".25"/>
</g>
<circle cx="174.8" cy="126.8" r=".25" fill="#0dab76"/>
<g fill="none" stroke="#0dab76" stroke-width=".14">
<path d="M230.7 126.8h22.8M237 126.8v2.6"/>
<circle cx="174.8" cy="126.8" r=".25"/>
</g>
<circle cx="237" cy="126.8" r=".25" fill="#0dab76"/>
<g fill="none" stroke="#0dab76" stroke-width=".14">
<path d="M23.7 36.7h3.9M54.2 30.4v2.5M80.9 36.7h3.8M111.3 30.4v2.5M19.9 135.7h7.7M22.5 124.3h3.8M39 125.6h7.6M39 124.3h7.6M97.4 126.8h6.3M116.4 126.8h6.4M98.6 145.9h8.9M102.4 145.9v1.3"/>
<path d="M107.5 147.2v6.3"/>
<circle cx="237" cy="126.8" r=".25"/>
</g>
<circle cx="102.4" cy="145.9" r=".25" fill="#0dab76"/>
<g fill="none" stroke="#0dab76" stroke-width=".14">
<path d="M174.8 137h11.5M186.3 134.5v3.8M207.9 126.8h3.8M37.7 152.2v2.6h-3.8M39 168.7v5.1"/>
<circle cx="102.4" cy="145.9" r=".25"/>
</g>
<circle cx="186.3" cy="137" r=".25" fill="#0dab76"/>
<g fill="none" stroke="#0dab76" stroke-width=".14">
<path d="M23.7 43.1h3.9M186.3 128.1h5M186.3 129.4h5M199 138.3h8.9M199 137h8.9M199 139.5h8.9M207.9 128.1h3.8M237 137h11.5M248.5 134.5v3.8M80.9 154.8h8.8M168.5 142.1h5.1M178.6 142.1h2.6"/>
<path d="M230.7 142.1h5.1M240.8 142.1h2.6M80.9 162.3h8.8"/>
<circle cx="186.3" cy="137" r=".25"/>
</g>
<circle cx="248.5" cy="137" r=".25" fill="#0dab76"/>
<g fill="none" stroke="#0dab76" stroke-width=".14">
<path d="M32.6 36.7h2.6v2.5h1.2M47.9 39.2h10.1M54.2 38v1.2M36.4 40.5h-1.2v2.6h-2.6M80.9 43.1h3.8M248.5 128.1h5M248.5 129.4h5M261.2 138.3h8.8M261.2 137h8.8M261.2 139.5h8.8M270 126.8h3.9M270 128.1h3.9"/>
<circle cx="248.5" cy="137" r=".25"/>
</g>
<circle cx="54.2" cy="39.2" r=".25" fill="#0dab76"/>
<g fill="none" stroke="#0dab76" stroke-width=".14">
<path d="M54.2 39.2v2.6M89.7 36.7h2.6v2.5h1.3M105 39.2h10.1M111.3 38v1.2M93.6 40.5h-1.3v2.6h-2.6M33.9 161.1h7.6"/>
<circle cx="54.2" cy="39.2" r=".25"/>
</g>
<circle cx="111.3" cy="39.2" r=".25" fill="#0dab76"/>
<g fill="none" stroke="#0dab76" stroke-width=".14">
<path d="M111.3 39.2v2.6M33.9 156h7.6M33.9 158.5h7.6M63.1 154.8h7.6M33.9 162.3h7.6M39 178.9v5M63.1 162.3h7.6M39 182.7h-8.9v2.5"/>
<circle cx="111.3" cy="39.2" r=".25"/>
</g>
<circle cx="39" cy="182.7" r=".25" fill="#0dab76"/>
<g fill="none" stroke="#0dab76" stroke-width=".14">
<path d="M30.1 182.7h-1.3v2.5"/>
<circle cx="39" cy="182.7" r=".25"/>
</g>
<circle cx="30.1" cy="182.7" r=".25" fill="#0dab76"/>
<g fill="none" stroke="#0dab76" stroke-width=".14">
<path d="M33.9 157.3h7.6M39 182.7h5.1"/>
<circle cx="30.1" cy="182.7" r=".25"/>
</g>
<g font-size="3.6" fill="#c90d0c">
<text x="94.8" y="81.1">LINE VOLTAGE SENSING</text>
<text x="113.9" y="183.9">LOGIC AND I/O</text>
<text x="272.6" y="182.7">RELAY</text>
<text x="113.9" y="187.8">CIRCUIT</text>
<text x="272.6" y="186.5">DRIVER</text>
</g>
<text font-size="3.6" x="0" y="208.9">17-07-2020 07:10 PM f=0.50 E:\SMART\v3\PCB\v3_NoD_2.sch (Sheet: 1/1)</text>
<g font-size="1.8" fill="#c90d0c">
<text x="12.7" y="4">1</text>
<text x="29.8" y="4">2</text>
<text x="46.9" y="4">3</text>
<text x="63.9" y="4">4</text>
<text x="81" y="4">5</text>
<text x="98" y="4">6</text>
<text x="115.1" y="4">7</text>
<text x="132.2" y="4">8</text>
<text x="3.2" y="13.9">A</text>
<text x="141.6" y="13.9">A</text>
<text x="3.2" y="31.8">B</text>
<text x="141.6" y="31.8">B</text>
<text x="3.1" y="49.7">C</text>
<text x="141.5" y="49.7">C</text>
<text x="3.1" y="67.6">D</text>
<text x="141.5" y="67.6">D</text>
<text x="3.2" y="85.5">E</text>
<text x="141.6" y="85.5">E</text>
<text x="12.7" y="95.4">1</text>
<text x="29.8" y="95.4">2</text>
<text x="46.9" y="95.4">3</text>
<text x="63.9" y="95.4">4</text>
<text x="81" y="95.4">5</text>
<text x="98" y="95.4">6</text>
<text x="115.1" y="95.4">7</text>
<text x="132.2" y="95.4">8</text>
<text x="12.7" y="110.7">1</text>
<text x="29.8" y="110.7">2</text>
<text x="46.9" y="110.7">3</text>
<text x="63.9" y="110.7">4</text>
<text x="81" y="110.7">5</text>
<text x="98" y="110.7">6</text>
<text x="115.1" y="110.7">7</text>
<text x="132.2" y="110.7">8</text>
<text x="163.8" y="110.7">1</text>
<text x="180.8" y="110.7">2</text>
<text x="197.9" y="110.7">3</text>
<text x="215" y="110.7">4</text>
<text x="232" y="110.7">5</text>
<text x="249.1" y="110.7">6</text>
<text x="266.1" y="110.7">7</text>
<text x="283.2" y="110.7">8</text>
<text x="3.2" y="120.5">A</text>
<text x="141.6" y="120.5">A</text>
<text x="154.2" y="120.5">A</text>
<text x="292.6" y="120.5">A</text>
<text x="3.2" y="138.4">B</text>
<text x="141.6" y="138.4">B</text>
<text x="154.2" y="138.4">B</text>
<text x="292.6" y="138.4">B</text>
<text x="3.1" y="156.3">C</text>
<text x="141.5" y="156.3">C</text>
<text x="154.2" y="156.3">C</text>
<text x="292.6" y="156.3">C</text>
<text x="17.4" y="163.4" transform="rotate(-90 17.4 163.4)">ANTENNA</text>
<text x="3.1" y="174.2">D</text>
<text x="141.5" y="174.2">D</text>
<text x="154.2" y="174.2">D</text>
<text x="292.6" y="174.2">D</text>
<text x="3.2" y="192.2">E</text>
<text x="141.6" y="192.2">E</text>
<text x="154.2" y="192.2">E</text>
<text x="292.6" y="192.2">E</text>
<text x="12.7" y="202.1">1</text>
<text x="29.8" y="202.1">2</text>
<text x="46.9" y="202.1">3</text>
<text x="63.9" y="202.1">4</text>
<text x="81" y="202.1">5</text>
<text x="98" y="202.1">6</text>
<text x="115.1" y="202.1">7</text>
<text x="132.2" y="202.1">8</text>
<text x="163.8" y="202.1">1</text>
<text x="180.8" y="202.1">2</text>
<text x="197.9" y="202.1">3</text>
<text x="215" y="202.1">4</text>
<text x="232" y="202.1">5</text>
<text x="249.1" y="202.1">6</text>
<text x="266.1" y="202.1">7</text>
<text x="283.2" y="202.1">8</text>
</g>
<g font-size="1.2" fill="#808080">
<text x="28.2" y="35.9">R4</text>
<text x="46" y="35.9">Q5</text>
<text x="54.2" y="30.4">VDD</text>
<text x="85.3" y="35.9">R7</text>
<text x="103.1" y="35.9">Q6</text>
<text x="111.3" y="30.4">VDD</text>
<text x="23.7" y="36.7">NTRL</text>
<text x="28.2" y="38.4">15K_1/2W</text>
<text x="46" y="37.1">SFH6206-3</text>
<text x="58" y="39.2">SNS1</text>
<text x="80.9" y="36.7">NTRL</text>
<text x="85.3" y="38.4">15K_1/2W</text>
<text x="103.1" y="37.1">SFH6206-3</text>
<text x="115.1" y="39.2">SNS2</text>
<text x="23.7" y="43.1">LOAD1</text>
<text x="28.2" y="44.7">15K_1/2W</text>
<text x="28.2" y="42.3">R5</text>
<text x="54.7" y="45.1">1uF</text>
<text x="54.7" y="42.7">C2</text>
<text x="80.9" y="43.1">LOAD2</text>
<text x="85.3" y="44.7">15K_1/2W</text>
<text x="85.3" y="42.3">R8</text>
<text x="111.8" y="45.1">1uF</text>
<text x="111.8" y="42.7">C3</text>
<text x="50.4" y="49.4">GND</text>
<text x="107.5" y="49.4">GND</text>
<text x="26.3" y="125.6">LIVE</text>
<text x="26.3" y="124.3">FUSE_OUT</text>
<text x="39" y="124.3">FUSE_OUT</text>
<text x="39" y="125.6">NTRL</text>
<text x="58.7" y="122.2">HLK-5M05</text>
<text x="58.7" y="120.9">PS1</text>
<text x="75.8" y="124.3">VCC</text>
<text x="103.7" y="125.6">VCC</text>
<text x="122.8" y="125.6">VCC</text>
<text x="206" y="124.7">G5Q-1-HA_DC5</text>
<text x="206" y="123.4">K1</text>
<text x="268.1" y="124.7">G5Q-1-HA_DC5</text>
<text x="268.1" y="123.4">K2</text>
<text x="7.7" y="128.6">0PTF0078P</text>
<text x="12.7" y="129.8">U2</text>
<text x="75.8" y="130.6">GND</text>
<text x="103.7" y="128.1">GND</text>
<text x="103.7" y="126.8">VDD</text>
<text x="122.8" y="128.1">GND</text>
<text x="122.8" y="126.8">VDD</text>
<text x="168.5" y="126.8">VCC</text>
<text x="176.6" y="131.6" transform="rotate(-90 176.6 131.6)">D1</text>
<text x="186.3" y="128.1">LOAD1</text>
<text x="186.3" y="129.4">NO1</text>
<text x="211.7" y="126.8">QC1</text>
<text x="211.7" y="128.1">NC1</text>
<text x="230.7" y="126.8">VCC</text>
<text x="238.8" y="131.6" transform="rotate(-90 238.8 131.6)">D2</text>
<text x="248.5" y="128.1">LOAD2</text>
<text x="248.5" y="129.4">NO2</text>
<text x="273.9" y="126.8">QC2</text>
<text x="273.9" y="128.1">NC2</text>
<text x="27.6" y="134.5">LIVE</text>
<text x="27.6" y="135.7">NTRL</text>
<text x="172.8" y="136.9" transform="rotate(-90 172.8 136.9)">1N4002-E3_54</text>
<text x="186.3" y="134.5">QC1</text>
<text x="199" y="137">NO1</text>
<text x="234.9" y="136.9" transform="rotate(-90 234.9 136.9)">1N4002-E3_54</text>
<text x="248.5" y="134.5">QC2</text>
<text x="261.2" y="137">NO2</text>
<text x="122.1" y="142.5">LM1117MPX-3.3_NOPB</text>
<text x="122.1" y="141.2">IC2</text>
<text x="168.5" y="142.1">R1</text>
<text x="188.2" y="143.1">2N3904TA</text>
<text x="188.2" y="141.9">Q1</text>
<text x="199" y="138.3">LOAD1</text>
<text x="199" y="139.5">NC1</text>
<text x="230.7" y="142.1">R2</text>
<text x="250.4" y="143.1">2N3904TA</text>
<text x="250.4" y="141.9">Q2</text>
<text x="261.2" y="138.3">LOAD2</text>
<text x="261.2" y="139.5">NC2</text>
<text x="98.6" y="144.6">GND</text>
<text x="98.6" y="145.9">VDD</text>
<text x="103" y="148.1">C4</text>
<text x="186.3" y="149.7">GND</text>
<text x="248.5" y="149.7">GND</text>
<text x="37.7" y="152.2">VDD</text>
<text x="63.1" y="154.8">R1NOT</text>
<text x="77.1" y="153.2">IC1A</text>
<text x="89.7" y="154.8">R1</text>
<text x="102.4" y="153.5">GND</text>
<text x="103" y="150.5">10uF</text>
<text x="107.5" y="153.5">VCC</text>
<text x="41.5" y="161.1">SNS1</text>
<text x="41.5" y="156">SNS2</text>
<text x="41.5" y="158.5">R1NOT</text>
<text x="41.5" y="157.3">RST</text>
<text x="77.1" y="157.3">74ALS04D</text>
<text x="77.1" y="160.8">IC1B</text>
<text x="17.4" y="167">WIRELESS-WIFI-ESP-01</text>
<text x="37.7" y="166.2">GND</text>
<text x="41.5" y="162.3">R2NOT</text>
<text x="63.1" y="162.3">R2NOT</text>
<text x="77.1" y="164.9">74ALS04D</text>
<text x="89.7" y="162.3">R2</text>
<text x="29.1" y="168.3">U$1</text>
<text x="39" y="168.7">VDD</text>
<text x="36.2" y="185.8" transform="rotate(-90 36.2 185.8)">C5</text>
<text x="37.5" y="185.8" transform="rotate(-90 37.5 185.8)">C0805C104K5RAC7411</text>
<text x="44.1" y="182.7">RST</text>
<text x="34.2" y="188" transform="rotate(-90 34.2 188)">S1</text>
<text x="39" y="196.6">GND</text>
<text x="67.9" y="196.6">MOUNT-HOLE3.3</text>
<text x="67.9" y="195.1">H1</text>
<text x="80.6" y="195.1">H4</text>
<text x="80.6" y="196.6">MOUNT-HOLE3.3</text>
</g>
<g font-size="1.2" fill="#0dab76">
<text x="55.5" y="65.7">Expected Output:</text>
<text x="55.5" y="67">0 -&gt; If AC is sensed on load</text>
<text x="55.5" y="68.3">1 -&gt; If No AC is sensed on load.</text>
<text x="55.5" y="70.9">Always connect as follow:</text>
<text x="55.5" y="72.2">Live -&gt; 2 way mechanical sw -&gt; Relay -&gt; Load -&gt; Neutral</text>
<text x="101.2" y="119.2">DC POWER OUTLETS:</text>
<text x="101.2" y="120.5">(FOR PROTOTYPE ONLY)</text>
<text x="99.9" y="139.5">3V3 VOLTAGE REGULATOR</text>
<text x="99.9" y="140.8">AMS1117-3.3</text>
<text x="28.8" y="144.5">Note:</text>
<text x="28.8" y="145.8">Use only SAFE GPIOs as ESP8266</text>
<text x="28.8" y="147.2">Controlls/Reads some pins during boot!!</text>
</g>
<g font-size="1.1" fill="#808080">
<text x="37.2" y="39.1">1</text>
<text x="37.2" y="40.3">2</text>
<text x="40.1" y="39.6">A/C</text>
<text x="40.1" y="40.9">C/A</text>
<text x="43.4" y="39.6">C</text>
<text x="43.4" y="40.9">E</text>
<text x="46.5" y="39.1">4</text>
<text x="46.5" y="40.3">3</text>
<text x="94.4" y="39.1">1</text>
<text x="94.4" y="40.3">2</text>
<text x="97.3" y="39.6">A/C</text>
<text x="97.3" y="40.9">C/A</text>
<text x="100.5" y="39.6">C</text>
<text x="100.6" y="40.9">E</text>
<text x="103.6" y="39.1">4</text>
<text x="103.6" y="40.3">3</text>
<text x="18.2" y="125.9">1</text>
<text x="18.2" y="124.7">2</text>
<text x="21.1" y="125.4">1</text>
<text x="21.1" y="124.1">2</text>
<text x="47.4" y="124.1">1</text>
<text x="47.4" y="125.4">2</text>
<text x="50.3" y="124.7">AC_1</text>
<text x="50.3" y="125.9">AC_2</text>
<text x="54.7" y="125.9">+VO</text>
<text x="55" y="124.7">-VO</text>
<text x="59.2" y="124.1">3</text>
<text x="59.2" y="125.4">4</text>
<text x="96" y="125.4">3</text>
<text x="115.1" y="125.4">3</text>
<text x="96" y="127.9">1</text>
<text x="96" y="126.7">2</text>
<text x="115.1" y="127.9">1</text>
<text x="115.1" y="126.7">2</text>
<text x="174.7" y="130.7" transform="rotate(-90 174.7 130.7)">1</text>
<text x="192.1" y="126.7">1</text>
<text x="192.1" y="127.9">2</text>
<text x="192.1" y="129.2">3</text>
<text x="195" y="127.2">COIL_1</text>
<text x="195" y="128.5">COM</text>
<text x="195" y="129.8">NO</text>
<text x="200.5" y="127.2">COIL_2</text>
<text x="202.6" y="128.5">NC</text>
<text x="206.5" y="127.9">4</text>
<text x="206.5" y="126.7">5</text>
<text x="236.9" y="130.7" transform="rotate(-90 236.9 130.7)">1</text>
<text x="254.3" y="126.7">1</text>
<text x="254.3" y="127.9">2</text>
<text x="254.3" y="129.2">3</text>
<text x="257.3" y="127.2">COIL_1</text>
<text x="257.3" y="128.5">COM</text>
<text x="257.3" y="129.8">NO</text>
<text x="262.8" y="127.2">COIL_2</text>
<text x="264.8" y="128.5">NC</text>
<text x="268.7" y="127.9">4</text>
<text x="268.7" y="126.7">5</text>
<text x="18.6" y="135.6">1</text>
<text x="18.6" y="134.3">2</text>
<text x="174.7" y="136.2" transform="rotate(-90 174.7 136.2)">2</text>
<text x="208.6" y="136.8">1</text>
<text x="236.9" y="136.2" transform="rotate(-90 236.9 136.2)">2</text>
<text x="270.8" y="136.8">1</text>
<text x="181.7" y="141.9">2</text>
<text x="186.1" y="139.3" transform="rotate(-90 186.1 139.3)">3</text>
<text x="208.6" y="138.1">2</text>
<text x="208.6" y="139.3">3</text>
<text x="243.9" y="141.9">2</text>
<text x="248.3" y="139.3" transform="rotate(-90 248.3 139.3)">3</text>
<text x="270.8" y="138.1">2</text>
<text x="270.8" y="139.3">3</text>
<text x="108.3" y="144.4">1</text>
<text x="108.3" y="145.7">2</text>
<text x="108.3" y="146.9">3</text>
<text x="111.3" y="145">ADJ/GND</text>
<text x="111.3" y="146.3">OUTPUT</text>
<text x="111.3" y="147.5">INPUT</text>
<text x="117.5" y="145">VOUT</text>
<text x="122.7" y="144.4">4</text>
<text x="186.1" y="145.4" transform="rotate(-90 186.1 145.4)">1</text>
<text x="248.3" y="145.4" transform="rotate(-90 248.3 145.4)">1</text>
<text x="27.9" y="155.2">VCC</text>
<text x="32.5" y="155.8">D1</text>
<text x="32.5" y="154.6">D2</text>
<text x="71.5" y="154.6">1</text>
<text x="79.5" y="154.6">2</text>
<text x="26.6" y="160.2">CH_PD</text>
<text x="27" y="161.5">GPIO2</text>
<text x="27" y="158.9">GPIO0</text>
<text x="27.2" y="156.4">URXD</text>
<text x="28.1" y="157.7">RST</text>
<text x="32.5" y="160.9">B1</text>
<text x="32.5" y="159.6">B2</text>
<text x="32.5" y="158.4">C1</text>
<text x="32.5" y="157.1">C2</text>
<text x="27.3" y="162.7">UTXD</text>
<text x="27.9" y="164">GND</text>
<text x="32.5" y="163.4">A1</text>
<text x="32.5" y="162.2">A2</text>
<text x="71.5" y="162.2">3</text>
<text x="79.5" y="162.2">4</text>
<text x="38.8" y="185.3" transform="rotate(-90 38.8 185.3)">2</text>
<text x="28.7" y="189.8" transform="rotate(-90 28.7 189.8)">2</text>
<text x="28.7" y="186.3" transform="rotate(-90 28.7 186.3)">4</text>
<text x="29.9" y="189.8" transform="rotate(-90 29.9 189.8)">1</text>
<text x="29.9" y="186.3" transform="rotate(-90 29.9 186.3)">3</text>
<text x="38.8" y="189.5" transform="rotate(-90 38.8 189.5)">1</text>
</g>
</svg>
